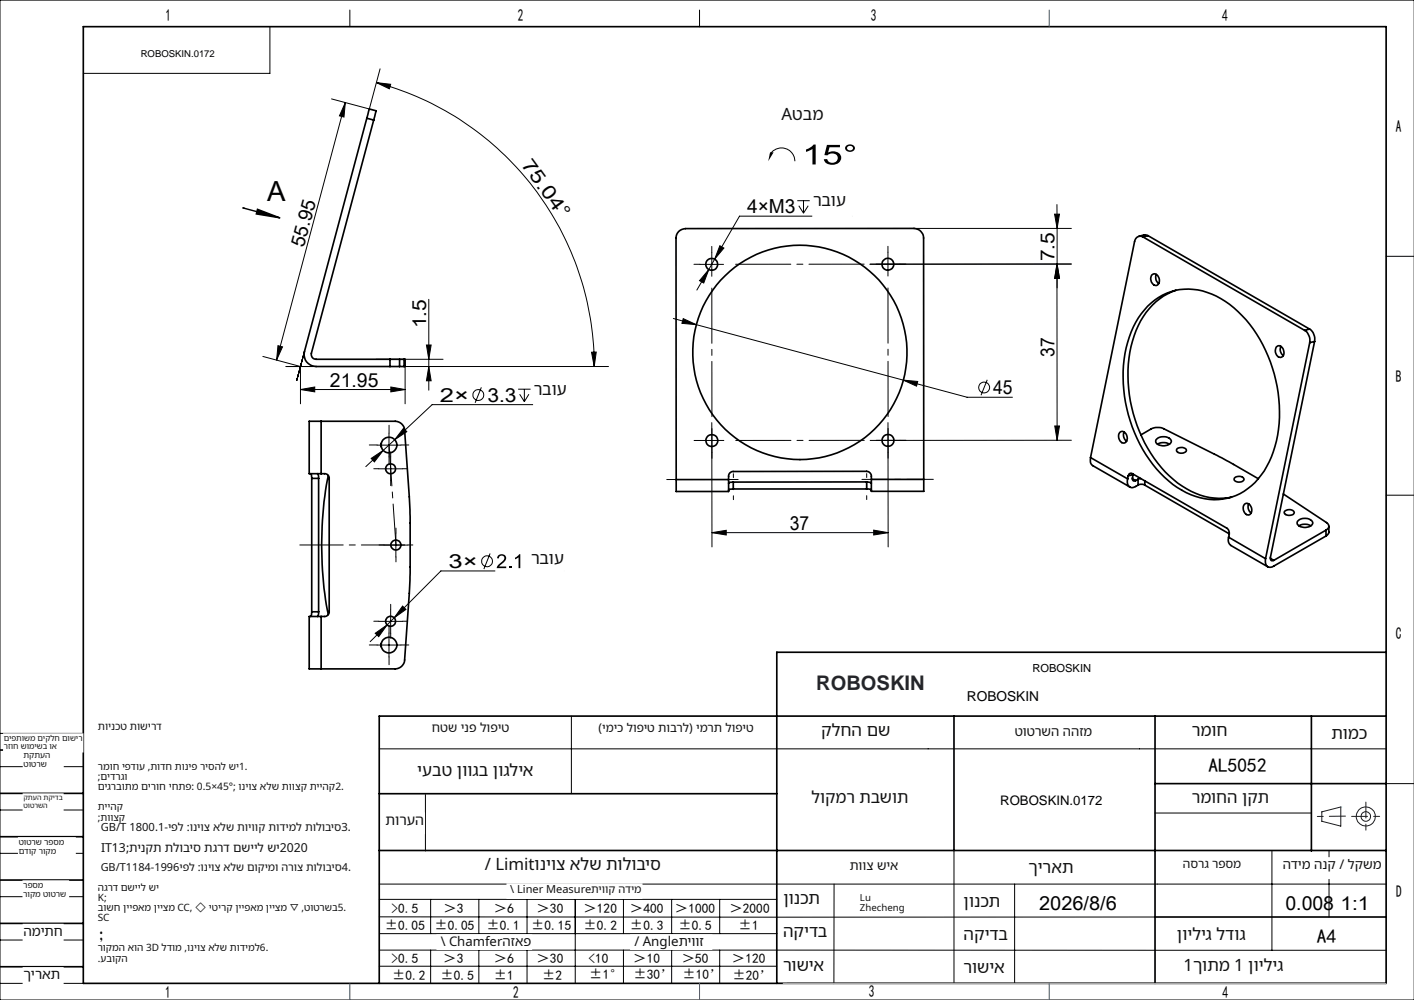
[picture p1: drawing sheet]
<svg xmlns="http://www.w3.org/2000/svg" width="297mm" height="210mm" viewBox="0 0 297 210" stroke-linecap="round" stroke-linejoin="round" font-family="sans-serif">
<g fill="none" stroke="#000" stroke-width=".21">
<path d="M0 0h297v210h-297zM56.7 5.6v9.8h-39.2M73.5 2.1v3.5M79.1 17.3l3 .4-.3 1zM79.1 17.3a61.7 61.7 0 0 1 45.7 59.7M79.8 14.5l-2.2 8.4-8-2.1M146.9 2.1v3.5M72.5 21.5l-14.4 54.1M72.5 21.5l-.3 3.1-.9-.3zM161.7 32.4a2.81 2.81 0 0 1 3.2-1.2 2.81 2.81 0 0 1 2.1 2.7M147 55.5h5M148.9 56.6l-1.1 2.8-.9-.5z"/>
<path d="M148.9 56.6l-2.5 4.3M149.5 53v5M150.1 54.4l-1.2 2.2M151.2 51.6l.8 .5-1.9 2.3zM167.5 42.1h2.6M167.8 43.2l1 1.6M168.8 42.1v2.7M169.8 43.2l-1 1.6M178.9 45.4h-23.6l-5.2 9M192 48h33M221.5 45h1l-.5 3zM222 55.4v37.1"/>
<path d="M222 43v5M222 55.4l.5 3-1 .1zM222 48v12.5M225 55.4l-42.3 .1M291.1 53.8h5.9M55.2 74.9l7.9 2.1v7.8M58.4 72.6l.9 .2-1.2 2.8zM60.1 77h6.3M64 73.8l-1.7 6.1M79 75.5h14.1M85.1 77v7.8M89.6 72.5h1l-.5 3z"/>
<path d="M90.1 62.9v19M90.1 77l.5 3h-1zM124.2 74l1-.1-.4 3.1zM127.8 77h-43.9M141.4 66.9l4.9 1.3M143.5 66.9l2.8 1.3-3.1-.3zM146.3 68.2l43.4 11.6M189.7 79.8l3.1 .3-.3 1zM189.7 79.8l13.4 3.6h9.6M207.4 79.8l-1.3 3.2M63.1 81.8l3-.5v1zM63.1 81.8h22"/>
<path d="M78 96.3l2.5-1.7-1.9 2.4zM79.2 93.5h5M79.6 98.5h5M80.5 94.6l-3.7 3.4M81.7 91v4.9M82.1 95.9v5.1M82.1 81.3l3 .5-3 .5zM82.9 92.3l-2.4 2.3M84.8 89.9l.6 .8-2.5 1.6zM101.1 81.3l-1.3 3.3M108.8 81.7h2.6M109.1 82.8l1 1.5"/>
<path d="M110.1 81.7v2.6M111.1 82.8l-1 1.5M120.3 85h-29.5l-7.9 7.3M149.5 88.8v26.1M186.5 88.8v26.1M221.5 89.5h1l-.5 3zM225 92.5h-42.2M80.6 114.5h5.1M83.1 112v5M102.9 116.2l-1.3 3.3M118.4 119.9h-25.8l-11.3 11.3M149.5 111.9l3-.5v1z"/>
<path d="M149.5 111.9h37M183.5 111.3l3 .6-3 .5zM291.1 104h5.9M78.8 133l2.5-1.8-1.7 2.5zM79.2 135.5h5M79.6 130.5h5M81.3 131.2l-3.5 3.6M81.7 133v5M82.1 128v5M84.6 127.3l.7 .7-2.5 1.7zM0 154h17.5M79.7 157.3h211.4"/>
<path d="M120 150.4v16.3M0 179.2h17.5M0 161h17.5M0 170.1h17.5M89.4 166.9v11.8M200.4 178.6v27.9M242.6 170.7h32.8M267.2 178.6v21M279.2 178.6v14M291.1 164.6h6M0 188.3h17.5M0 197.4h17.5"/>
<path d="M79.7 185.7h211.4M79.7 199.5l211.4 .1M79.7 192.5l162.9 .1M79.7 188.9h83.5M79.7 196.1h83.5M90.5 188.9v7.2M90.5 199.5v7M100.6 188.9v7.2M100.6 199.5v7M110.7 188.9v7.2M110.7 199.5v7M120.8 188.9v17.6"/>
<path d="M131 188.9v7.2M131 199.5v7M141.1 188.9v7.2M141.1 199.5v7M151.2 188.9v7.2M151.2 199.5v7M175.2 185.7v20.9M213.1 185.7v20.8M0 206.5h17.5M79.7 202.9h83.5M163.2 206.5h127.9"/>
<circle cx="100.5" cy="82.9" r="1.14"/>
<circle cx="206.7" cy="81.4" r="1.14"/>
<circle cx="102.3" cy="117.9" r="1.14"/>
</g>
<g fill="#000">
<path d="M161.7 32h.8l-1.1 1.9zM54.1 43.9l4.7 1.8-5-.8z"/>
<path d="M221.5 45h1l-.5 3zM222 55.4l.5 3-1 .1z"/>
<path d="M58.4 72.6l.9 .2-1.2 2.8zM72.5 21.5l-.3 3.1-.9-.3z"/>
<path d="M89.6 72.5h1l-.5 3zM90.1 77l.5 3h-1z"/>
<path d="M124.2 74l1-.1-.4 3.1zM79.1 17.3l3 .4-.3 1z"/>
<path d="M63.1 81.8l3-.5v1zM82.1 81.3l3 .5-3 .5z"/>
<path d="M78 96.3l.6 .7 1.9-2.4zM84.8 89.9l-1.9 2.4 2.5-1.6zM78.8 133l.8 .7 1.7-2.5zM84.6 127.3l-1.8 2.4 2.5-1.7zM148.9 56.6l-2 2.3 .9 .5zM151.2 51.6l-1.1 2.8 1.9-2.3zM143.5 66.9l-.3 1 3.1 .3zM189.7 79.8l2.8 1.3 .3-1z"/>
<path d="M221.5 89.5h1l-.5 3zM222 55.4l.5 3-1 .1z"/>
<path d="M183.5 111.3l3 .6-3 .5zM149.5 111.9l3-.5v1z"/>
</g>
<path d="M51 43.7h.1M51 43.7l7.8 2M54.1 43.9l4.7 1.8-5-.8z" fill="none" stroke="#000" stroke-width=".3"/>
<g fill="none" stroke="#191924" stroke-width=".21">
<path d="M277.6 170.5l4-1v4l-4-1z"/>
<circle cx="286.9" cy="171.5" r="1.01"/>
<circle cx="286.9" cy="171.5" r="2"/>
</g>
<path d="M63 114.4h22" fill="none" stroke="#000" stroke-width=".21" stroke-dasharray="30.5 1.3 1.3 1.3" stroke-dashoffset="21.4"/>
<g fill="none" stroke="#000" stroke-width=".21" stroke-dasharray="30.5 1.3 1.3 1.3">
<path d="M147 55.5h-1.2M149.5 53v-1.3M186.5 53v-1.3M186.5 55.5h2.5M186.5 55.5v-2.5M186.5 55.5h-2.5M186.5 55.5v2.5M189 55.5h1.3M79.2 93.4h-1.6M79.6 98.4h-1.1M81.7 90.9v-1.6M81.7 95.9v1.7"/>
<path d="M82.1 95.9v-1M84.2 93.4h1.7M84.6 98.4h1M147 92.5h-1.2M149.5 92.5h2.5M149.5 92.5v-2.5M149.5 92.5h-2.5M149.5 92.5v2.5M149.5 95v1.2M186.5 92.5h2.5M186.5 92.5v-2.5M186.5 92.5h-2.5"/>
<path d="M186.5 92.5v2.5M186.5 95v1.2M189 92.5h1.3M80.7 114.4h-1.1M82.1 100.9v1.1M83.2 111.9v-1M83.2 116.9v1.1M85.7 114.4h1M79.2 135.4h-1.6M79.6 130.5h-1.1M81.7 132.9v-1.6M81.7 137.9v1.7"/>
<path d="M82.1 128v-1.1M82.1 133v1M84.2 135.4h1.7M84.6 130.5h1"/>
</g>
<path d="M154 99.5v5.4M182 104.9v-5.4" fill="none" stroke="#000" stroke-width=".21" stroke-dasharray="30.5 1.3 1.3 1.3" stroke-dashoffset="29.7"/>
<path d="M155 100.7h-15M196 100.7h-15" fill="none" stroke="#000" stroke-width=".21" stroke-dasharray="30.5 1.3 1.3 1.3" stroke-dashoffset="24.9"/>
<path d="M154.5 55.5h27M149.5 60.5v27M186.5 60.5v27M154.5 92.5h27" fill="none" stroke="#000" stroke-width=".21" stroke-dasharray="30.5 1.3 1.3 1.3" stroke-dashoffset="18.9"/>
<path d="M81.7 93.4l1.5 21" fill="none" stroke="#000" stroke-width=".21" stroke-dasharray="30.5 1.3 1.3 1.3" stroke-dashoffset="21.9"/>
<g fill="none" stroke="#000" stroke-width=".35">
<path d="M17.5 5.6h273.6v200.9h-273.6zM77 24.8l-13 49a2.51 2.51 0 0 0 2.4 3.2h15.5M77 24.8l.6-1.9 1.4 .4-.5 1.9M77 24.8l1.5 .4M78.5 25.2l-13.1 49a1.01 1.01 0 0 0 1 1.3h15.5M240.1 49.8a1.2 1.2 0 0 0-1.8 1l-9.2 45.3M240.1 49.8l33.9 19.6M241.1 49.5l-.5-.2-1.4 .3M241.1 49.5l-1 .3M241.1 49.5l34 19.6M241.9 57.8a.93 .93 0 0 1 1-.2 .93 .93 0 0 1 .6 .8 .96 .96 0 0 1-.1 1.1 .96 .96 0 0 1-1 .4 1.64 1.64 0 0 1-.5-2.1zM242.9 57.6a1.63 1.63 0 0 0 .5 1.9"/>
<path d="M81.9 75.5h2M81.9 77h2M81.9 75.5v1.5M83.9 75.5h1M83.9 77h1M83.9 75.5v1.5M84.9 75.5h.2v1.5h-.2M84.9 75.5v1.5M241.1 64.3a11.9 11.9 0 0 1 14.4-2.1 25.1 25.1 0 0 1 11.8 15.1 26.3 26.3 0 0 1-1.8 21.6 12.3 12.3 0 0 1-17.3 4 25.4 25.4 0 0 1-10.8-14.5 26.3 26.3 0 0 1 1.7-21.7zM247 61a14.4 14.4 0 0 0-8.8 9.5 29.5 29.5 0 0 0 8.3 30.2 14.3 14.3 0 0 0 12.2 3.7M268.1 72.9a.98 .98 0 0 1 1.1-.1 .98 .98 0 0 1 .5 1 .87 .87 0 0 1-.6 1.2 .87 .87 0 0 1-1.1-.7l-.1-.6zM269 72.7a1.57 1.57 0 0 0 .6 2"/>
<path d="M274 69.4a2.62 2.62 0 0 1 1.1 2.6M275.1 69.1a2.64 2.64 0 0 1 1 2.6M275.1 69.1l-1.1 .3M275.1 72l-9.3 45.3M276.1 71.7l-9.3 45.3a.49 .49 0 0 0 .1 .6 .49 .49 0 0 0 .6 .1M276.1 71.7l-1 .3M65.2 99.5l.3 1M66.7 99.5l.2 1M67.5 99.5h.7a.96 .96 0 0 1 .9 1v28a.96 .96 0 0 1-.9 1h-.7M67.5 88.5h15.5a1.99 1.99 0 0 1 2 1.8l1.1 18.2v13.3l-1.1 16.8a1.99 1.99 0 0 1-2 1.9h-15.5M67.5 88.5h-2.6v11h2.6M67.5 88.5v11"/>
<path d="M69 99.9a76.1 76.1 0 0 0 0 29.1M80.1 93.1v.7M229.1 96.1l-.1 .4a1.23 1.23 0 0 0 .5 1.3l7.8 4.5M229.1 96.1l7.8 4.5M235.2 90.9a.97 .97 0 0 1 1.1-.1 .97 .97 0 0 1 .4 1 .84 .84 0 0 1-.2 1 .84 .84 0 0 1-1.1 0l-.4-.8-.1-.6zM236.1 90.7a1.51 1.51 0 0 0 .5 1.9M237 99.9a.58 .58 0 0 1 .8-.4l19.9 11.4a1.37 1.37 0 0 1 .5 1.3l-.1 .6M237 99.9l-.1 .7M238 99.7l-.1 .6a.47 .47 0 0 0 0 .6 .47 .47 0 0 0 .6 0M238 99.7l-1 .2M238 99.5v.2M239.6 91.3l2.2-1.2a3.2 3.2 0 0 1 2.7 0l12.1 6.1 7.7 4.3"/>
<path d="M242.8 92.3a2.1 2.1 0 0 1 3.2 .3 1.77 1.77 0 0 1-2.5 .9l-.5-.3a.62 .62 0 0 1-.2-.9zM243.1 93.3a2.66 2.66 0 0 1 2.5 0M247.3 94.2a1.29 1.29 0 0 1 1.9 .4 1.29 1.29 0 0 1-2.1 .1zM65.5 100.5h1.4M65.5 100.5v28M66.9 100.5v28M142 100.7v2.5h11v-2.5M142 100.7h11M154 101.2l-1 .3M154 102.7l-1 .2M154 101.2v1.5M154 102.7h28"/>
<path d="M182 101.2l1 .3M182 102.7l1 .2M182 101.2h-28M182 101.2v1.5M183 100.7v-.7a1.02 1.02 0 0 0-1-1h-28a.96 .96 0 0 0-1 1v.7M183 100.7v2.5h11v-2.5M183 100.7h11M194 100.7v-50.7a2.05 2.05 0 0 0-2-2h-48a1.99 1.99 0 0 0-2 2v50.7M236.9 100.6a1.17 1.17 0 0 0 0 1.3 1.17 1.17 0 0 0 1.3 .4l.8-.4M237.8 100.5l.7 .4M239 101.9a1.5 1.5 0 0 1 1.5 0M239 100.6l-.5 .3"/>
<path d="M239 100.6v1.3M239.6 100.5l-.6 .1M240.5 101.9l17.7 10.2M240.5 101v.9M258.1 112.8v1.1l.4 .6 7.8 4.5M258.1 112.8l7.7 4.5M259.4 100.3a1.25 1.25 0 0 1 1.9 .4 1.2 1.2 0 0 1-2.1-.1zM261.5 105.8a1.21 1.21 0 0 1 1.2 .4 1.21 1.21 0 0 1 .2 1.3 .82 .82 0 0 1-.9 .7 .82 .82 0 0 1-.7-.8l-.2-.9zM262.3 105.8a1.55 1.55 0 0 0 .5 1.9M266.8 117.3l.7 .4M269.6 103.7l9 6a.85 .85 0 0 1 .5 .9 .85 .85 0 0 1-.6 .7M269.8 107.4a1.26 1.26 0 0 1 2.1 .3 1.23 1.23 0 0 1-2.2-.1z"/>
<path d="M272.5 109.5a2.1 2.1 0 0 1 3.2 .2 1.77 1.77 0 0 1-2.5 .9l-.5-.3a.62 .62 0 0 1-.2-.8zM272.8 110.4a2.66 2.66 0 0 1 2.5 0M278.5 112.6l-11 6.3a1.09 1.09 0 0 1-1.3 .1 1.09 1.09 0 0 1-.4-1.3v-.4M278.5 111.3l-11 6.4M278.5 111.3v1.3M279.1 110.5v1.5l-.6 .6M65.5 128.5l-.3 1M65.5 128.5h1.4M66.9 128.5l-.2 1M67.5 129.5h-2.6v11h2.6M67.5 129.5v11M80.1 135.1v.7"/>
<path d="M291.1 137h-127.9v69.5M0 157.5h17.5M200.4 150.4v28.2M242.6 150.4v56.1M275.4 150.4v28.3M291.1 150.4h-211.4v56.1M0 175.7h17.5M0 166.6h17.5M79.7 166.7h83.5M79.7 178.6h211.4M242.6 164.6h48.5M0 184.8h17.5"/>
<path d="M0 193.9h17.5M242.6 192.6h48.5M0 203h17.5"/>
<circle cx="149.5" cy="55.5" r="1.25"/>
<circle cx="186.5" cy="55.5" r="1.26"/>
<circle cx="168" cy="74" r="22.5"/>
<circle cx="81.7" cy="93.5" r="1.65"/>
<circle cx="82" cy="98.4" r="1.04"/>
<circle cx="149.5" cy="92.5" r="1.25"/>
<circle cx="186.5" cy="92.5" r="1.24"/>
<circle cx="83.2" cy="114.5" r="1.05"/>
<circle cx="81.7" cy="135.5" r="1.64"/>
<circle cx="82" cy="130.5" r="1.04"/>
</g>
<path d="M282.6 171.4l-5.9 .1M283.9 171.4h6M286.9 168.4v6" fill="none" stroke="#191924" stroke-width=".21" stroke-dasharray="6.3 1.3 1.3 1.3" stroke-dashoffset="3"/>
<path d="M164.5 206.5h126.6" fill="none" stroke="#c0c0c0" stroke-width=".21"/>
<path d="M220.4 2.1v3.5M73.5 206.5v3.5M146.9 206.5v3.5M220.4 206.5v3.5" fill="none" stroke="#00f" stroke-width=".21"/>
<path d="M281.6 169.5h.1" fill="none" stroke="#0ff" stroke-width=".21"/>
<g fill="#fff" stroke="#fff" stroke-width=".35">
<path d="M29.6 8.4h15.5v4.4h-15.5z"/>
<path d="M210.1 165.7h22.4v4.2h-22.4z"/>
<path d="M112.1 80h8.2v5.7h-8.2z"/>
<path d="M104.2 114.9h14.3v5.8h-14.3z"/>
<path d="M170.8 40.4h8.1v5.8h-8.1z"/>
<path d="M163.2 22.3h14.5v8.2h-14.5z"/>
<path d="M20.6 151.4h13.4v4.5h-13.4z"/>
<path d="M20.6 159.9h35.8v4.4h-35.8z"/>
<path d="M20.6 164.1h52.2v4.5h-52.2z"/>
<path d="M20.6 168.4h8.9v4.4h-8.9z"/>
<path d="M20.6 172.6h53.7v4.4h-53.7z"/>
<path d="M20.6 176.8h44.8v4.5h-44.8z"/>
<path d="M20.6 181.1h53.7v4.4h-53.7z"/>
<path d="M20.6 185.3h13.4v4.4h-13.4z"/>
<path d="M20.6 189.5h53.7v4.5h-53.7z"/>
<path d="M20.6 198h38.8v4.4h-38.8z"/>
<path d="M3.9 176h11.9v3.7h-11.9z"/>
<path d="M4.9 194.2h8.3v3.7h-8.3z"/>
<path d="M4.9 203.3h8.3v3.6h-8.3z"/>
<path d="M4.9 185h9.4v3.7h-9.4z"/>
<path d="M.8 154.2h16.6v3.6h-16.6z"/>
<path d="M4.9 166.8h8.3v3.7h-8.3z"/>
<path d="M5 157.8h8.2v3.6h-8.2z"/>
<path d="M202.4 187.5h10.2v4.3h-10.2z"/>
<path d="M216 180.5h10.2v4.2h-10.2z"/>
<path d="M247.2 194.5h16.3v4.2h-16.3z"/>
<path d="M100.9 179.7h39.5v5.2h-39.5z"/>
<path d="M132.5 196.4h16.9v2.9h-16.9z"/>
<path d="M91.8 196.4h19.8v2.9h-19.8z"/>
<path d="M106.6 185.7h28.2v2.9h-28.2z"/>
<path d="M180.6 187.5h12.3v4.3h-12.3z"/>
<path d="M164.5 201.1h10.1v4.2h-10.1z"/>
<path d="M248.5 180.2h12.2v4.2h-12.2z"/>
<path d="M202.4 194.4h10.2v4.2h-10.2z"/>
<path d="M247.7 201.1h36.6v4.2h-36.6z"/>
<path d="M202.4 201.5h10.2v4.3h-10.2z"/>
<path d="M164.5 193.9h10.1v4.3h-10.1z"/>
<path d="M178.5 180.5h10.2v4.2h-10.2z"/>
<path d="M164.5 187h10.2v4.3h-10.2z"/>
<path d="M269.4 180.2h20.8v4.2h-20.8z"/>
<path d="M172.5 151.6h16.3v4.2h-16.3z"/>
<path d="M216.8 138.8h50.8v4.5h-50.8z"/>
<path d="M213.1 152.3h16.3v4.3h-16.3z"/>
<path d="M250.3 151.6h16.3v4.2h-16.3z"/>
<path d="M87.6 160h24.5v4.2h-24.5z"/>
<path d="M80.9 170.8h8.2v4.2h-8.2z"/>
<path d="M125.7 151.6h32.6v4.2h-32.6z"/>
<path d="M90.7 151.6h16.3v4.2h-16.3z"/>
<path d="M279.6 152.3h8.2v4.3h-8.2z"/>
<path d="M170.4 165.7h20.4v4.2h-20.4z"/>
<path d="M250.3 165.7h16.3v4.2h-16.3z"/>
<path d="M203.1 143.8h78.3v4.4h-78.3z"/>
<path d="M216.8 138.2h51.5v3.6h-51.5z"/>
</g>
<text font-size="6.7" x="168.4" y="34.5">15°</text>
<text font-size="5.8" x="56.1" y="42.3">A</text>
<text font-size="4.2" fill="#1f2633" x="171.4" y="145">ROBOSKIN</text>
<text font-size="4.2" x="20.6" y="197.4">；</text>
<g font-size="4.1">
<text x="109.4" y="34.6" transform="rotate(54 109.4 34.6)">75.04°</text>
<text x="156.9" y="44.8">4×M3</text>
<text x="63.8" y="52.1" transform="rotate(-75 63.8 52.1)">55.95</text>
<text x="221.5" y="54.8" transform="rotate(-90 221.5 54.8)">7.5</text>
<text x="89.5" y="68.9" transform="rotate(-90 89.5 68.9)">1.5</text>
<text x="221.5" y="74.9" transform="rotate(-90 221.5 74.9)">37</text>
<text x="69.3" y="81.2">21.95</text>
<text x="208.6" y="82.8">45</text>
<text x="92.4" y="84.4">2×</text>
<text x="102.4" y="84.4">3.3</text>
<text x="165.9" y="111.3">37</text>
<text x="94.2" y="119.3">3×</text>
<text x="104.2" y="119.3">2.1</text>
<text x="253.8" y="162.1">AL5052</text>
<text x="218.3" y="191">2026/8/6</text>
<text x="270" y="191">0.008</text>
<text x="281.5" y="191">1:1</text>
<text x="276.6" y="198">A4</text>
</g>
<g font-size="3.5">
<text x="34.8" y="4.4">1</text>
<text x="108.7" y="4.4">2</text>
<text x="182.9" y="4.4">3</text>
<text x="256.7" y="4.4">4</text>
<text x="293.2" y="27.8">A</text>
<text x="293.2" y="80.3">B</text>
<text x="293.2" y="134.2">C</text>
<text x="293.3" y="188.4">D</text>
<text x="34.7" y="209.6">1</text>
<text x="107.8" y="209.6">2</text>
<text x="182.5" y="209.3">3</text>
<text x="256.8" y="209.7">4</text>
</g>
<g font-size="3.5" fill="#111">
<text x="164.1" y="25.2">Aטבמ</text>
<text x="170.8" y="43.3">רבוע</text>
<text x="112.1" y="82.9">רבוע</text>
<text x="111.6" y="118.4">רבוע</text>
<text x="172.5" y="154.5">קלחה םש</text>
<text x="250.3" y="154.5">רמוח</text>
<text x="279.6" y="155.2">תומכ</text>
<text x="87.6" y="162.9">יעבט ןווגב ןוגליא</text>
<text x="170.4" y="168.6">לוקמר תבשות</text>
<text x="250.3" y="168.6">רמוחה ןקת</text>
<text x="101.8" y="182.6">/ Limitוניוצ אלש תולוביס</text>
<text x="216" y="183.4">ךיראת</text>
<text x="164.5" y="189.9">ןונכת</text>
<text x="202.4" y="190.4">ןונכת</text>
<text x="164.5" y="196.8">הקידב</text>
<text x="202.4" y="197.3">הקידב</text>
<text x="247.2" y="197.4">ןויליג לדוג</text>
<text x="164.5" y="204">רושיא</text>
<text x="202.4" y="204.4">רושיא</text>
<text x="248.6" y="204">1ךותמ 1 ןויליג</text>
</g>
<text font-size="3" fill="#111" x="80.9" y="173.2">תורעה</text>
<text font-size="2.9" x="203.1" y="147.3">ROBOSKIN</text>
<text font-size="2.9" fill="#111" x="4.9" y="205.7">ךיראת</text>
<g font-size="2.8" fill="#111">
<text x="213.1" y="154.6">טוטרשה ההזמ</text>
<text x="269.4" y="182.5">הדימ הנק / לקשמ</text>
<text x="4.9" y="196.5">המיתח</text>
<text x="92.6" y="198.7">\ Chamferהזאפ</text>
<text x="133.2" y="198.7">/ Angleתיווז</text>
</g>
<g font-size="2.8">
<text x="210.1" y="169">ROBOSKIN.0172</text>
<text x="82.2" y="191.7">&gt;0.5</text>
<text x="93.1" y="191.7">＞3</text>
<text x="103.7" y="191.7">＞6</text>
<text x="112.7" y="191.7">＞30</text>
<text x="122.6" y="191.7">＞120</text>
<text x="132.3" y="191.7">＞400</text>
<text x="141.8" y="191.7">＞1000</text>
<text x="153.2" y="191.7">＞2000</text>
<text x="80.8" y="195.3">±0.05</text>
<text x="91.2" y="195.3">±0.05</text>
<text x="102.2" y="195.3">±0.1</text>
<text x="111.6" y="195.3">±0.15</text>
<text x="122.6" y="195.3">±0.2</text>
<text x="132.3" y="195.3">±0.3</text>
<text x="142.5" y="195.3">±0.5</text>
<text x="155.1" y="195.3">±1</text>
<text x="82.2" y="202.3">&gt;0.5</text>
<text x="93.1" y="202.3">＞3</text>
<text x="103.7" y="202.3">＞6</text>
<text x="112.7" y="202.3">＞30</text>
<text x="123.6" y="202.3">&lt;10</text>
<text x="133" y="202.3">＞10</text>
<text x="143.2" y="202.3">＞50</text>
<text x="153.7" y="202.3">＞120</text>
<text x="82.3" y="205.8">±0.2</text>
<text x="92.5" y="205.8">±0.5</text>
<text x="103.7" y="205.8">±1</text>
<text x="113.9" y="205.8">±2</text>
<text x="123.8" y="205.7">±1°</text>
<text x="133" y="205.7">±30’</text>
<text x="143.3" y="205.7">±10’</text>
<text x="153.8" y="205.8">±20’</text>
</g>
<text font-size="2.7" fill="#111" x="178.5" y="182.7">תווצ שיא</text>
<g font-size="2.6" fill="#111">
<text x="90.7" y="153.8">חטש ינפ לופיט</text>
<text x="21.2" y="179">IT13;תינקת תלוביס תגרד םשייל שי2020</text>
</g>
<g font-size="2.5" fill="#111">
<text x="125.7" y="153.7">)ימיכ לופיט תוברל( ימרת לופיט</text>
<text x="248.5" y="182.3">הסרג רפסמ</text>
</g>
<text font-size="2.3" x="216.8" y="141.1">ROBOSKIN</text>
<g font-size="2.3" fill="#111">
<text x="21.2" y="174.6">GB/T 1800.1-יפל :וניוצ אלש תויווק תודימל תולוביס3.</text>
<text x="21.1" y="183">GB/T1184-1996יפל :וניוצ אלש םוקימו הרוצ תולוביס4.</text>
<text x="107.2" y="187.6">\ Liner Measureתיווק הדימ</text>
</g>
<text font-size="2.2" fill="#111" x="20.6" y="153.3">תוינכט תושירד</text>
<g font-size="2.1" fill="#111">
<text x="20.6" y="161.7">רמוח יפדוע ,תודח תוניפ ריסהל שי1.</text>
<text x="20.6" y="165.9">םיגרבותמ םירוח יחתפ: 0.5×45°; וניוצ אלש תווצק תייהק2.</text>
<text x="20.6" y="163.9">;</text>
<text x="21.1" y="163.9">םידרגו</text>
<text x="20.6" y="170.1">תייהק</text>
<text x="20.6" y="172.3">;</text>
<text x="21.1" y="172.3">תווצק</text>
<text x="20.6" y="191.3">בושח ןייפאמ ןייצמ CC, ◇ יטירק ןייפאמ ןייצמ ▽ ,טוטרשב5.</text>
<text x="20.6" y="187.1">הגרד םשייל שי</text>
<text x="20.6" y="189.3">K;</text>
<text x="20.6" y="193.5">SC</text>
<text x="20.6" y="199.8">רוקמה אוה 3D לדומ ,וניוצ אלש תודימל6.</text>
<text x="20.6" y="202">.</text>
<text x="21.1" y="202">עבוקה</text>
</g>
<text font-size="2" x="29.6" y="11.9">ROBOSKIN.0172</text>
<g font-size="2" fill="#111">
<text x="180.6" y="189.2">Lu</text>
<text x="180.6" y="191.3">Zhecheng</text>
</g>
<g font-size="1.8" fill="#111">
<text x="5" y="161">טוטרש</text>
<text x="5" y="159.2">תקתעה</text>
<text x="3.9" y="177.4">טוטרש רפסמ</text>
<text x="3.9" y="179.3">םדוק רוקמ</text>
<text x="4.9" y="186.5">רפסמ</text>
<text x="4.9" y="188.3">רוקמ טוטרש</text>
</g>
<g font-size="1.7" fill="#111">
<text x=".8" y="155.6">םיפתושמ םיקלח םושיר</text>
<text x=".8" y="157.4">רזוח שומישב וא</text>
</g>
<g font-size="1.5" fill="#111">
<text x="4.9" y="169.6">טוטרשה</text>
<text x="4.9" y="168">קתעה תקידב</text>
</g>
</svg>
